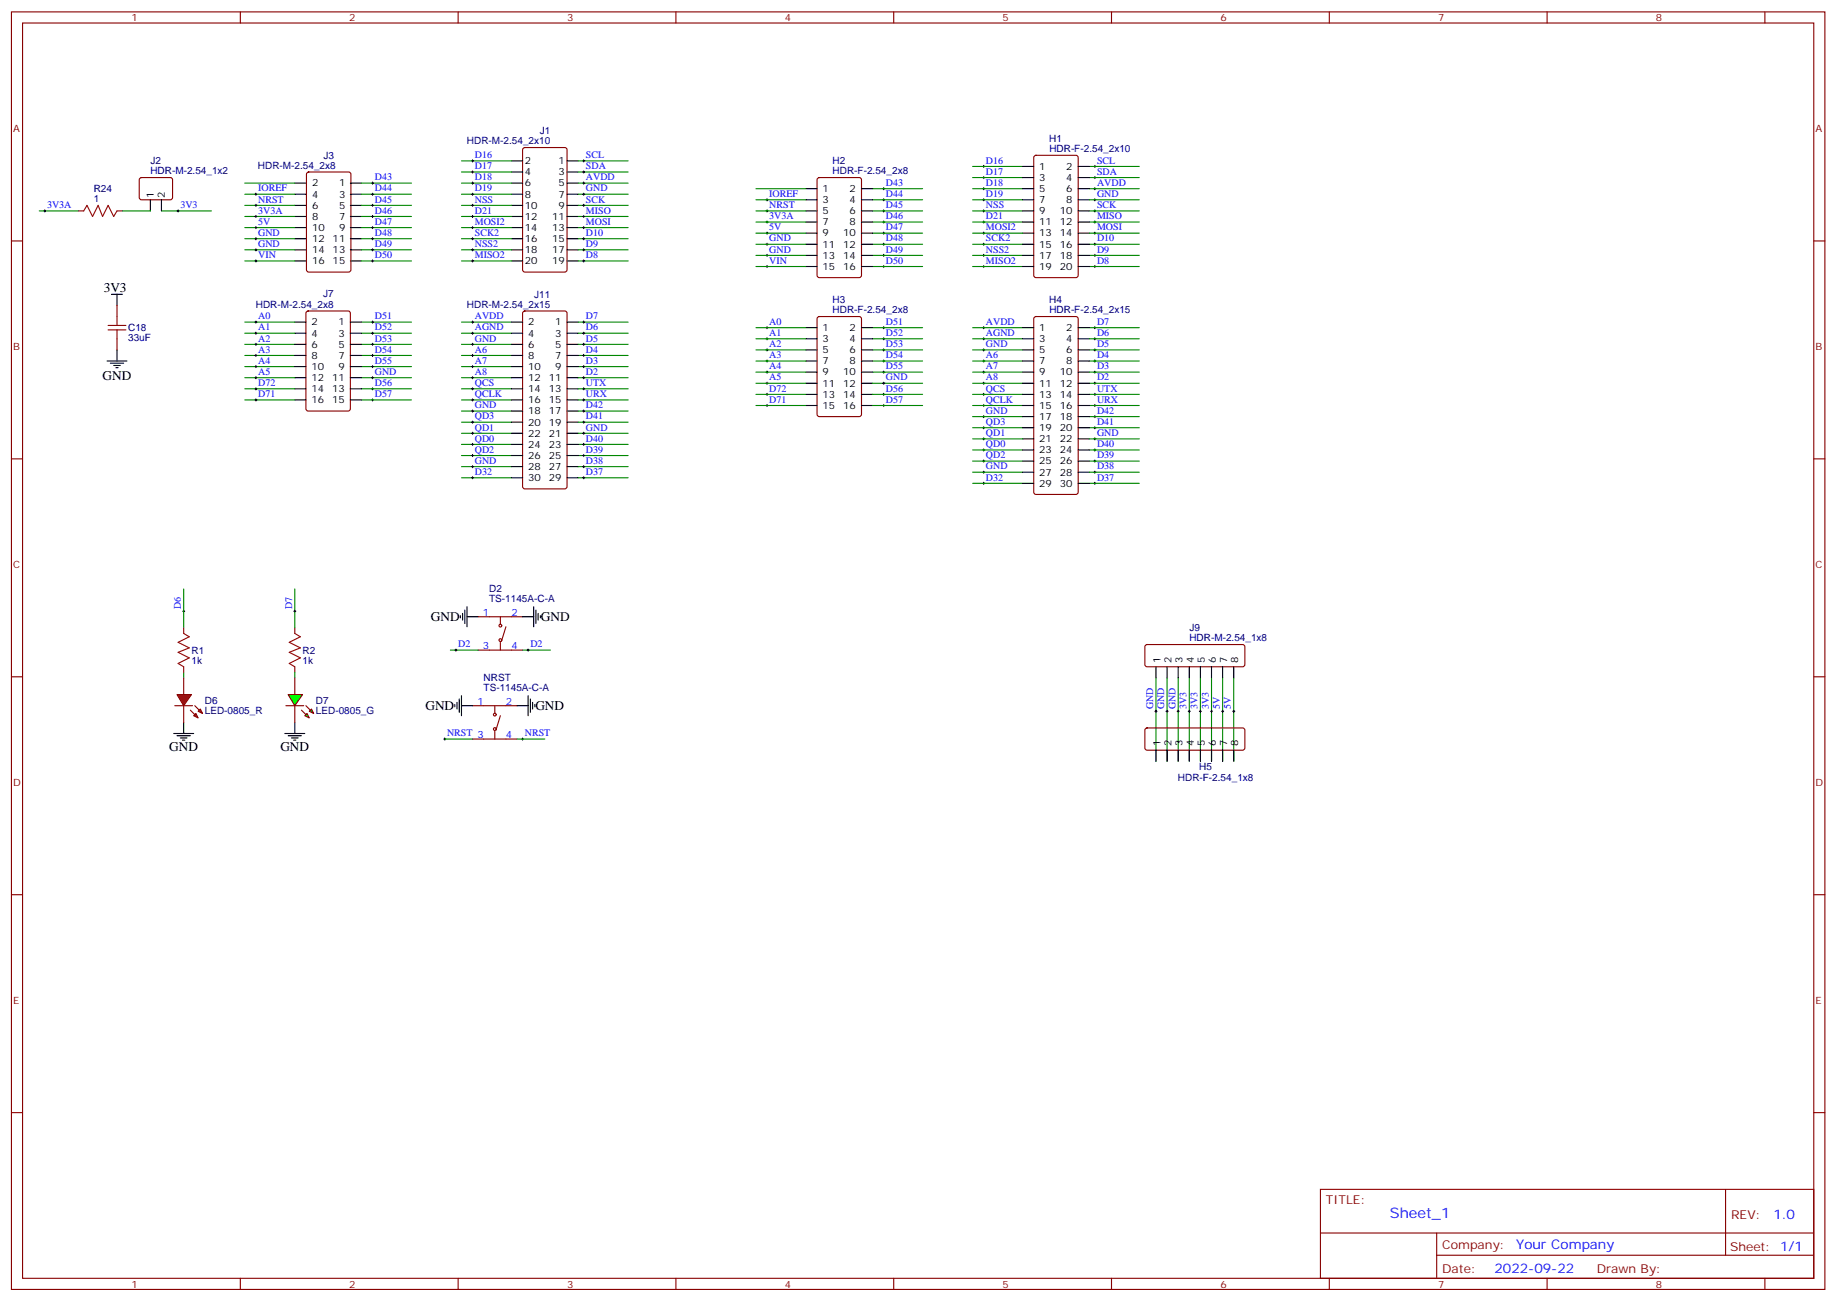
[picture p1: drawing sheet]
<svg xmlns="http://www.w3.org/2000/svg" width="583mm" height="413mm" viewBox="0 0 583 413" stroke-linecap="round" stroke-linejoin="round" font-family="sans-serif">
<g fill="none" stroke="#870000" stroke-width=".35">
<path d="M3.6 3.8h575.8v405.3h-575.8zM7.2 7.3h568.6v398.3h-568.6zM76.3 3.8v3.5M145.5 3.8v3.5M214.6 3.8v3.5M283.7 3.8v3.5M352.9 3.8v3.5M422 3.8v3.5M491.2 3.8v3.5M560.3 3.8v3.5M97.5 54.8l.5-.2h12.7l.7 .4v30.6l-.5 .7h-12.9l-.6-.4-.1-30.6zM166.1 47l.5-.2h12.7l.7 .4v38.4l-.4 .7h-13l-.6-.4-.1-38.4z"/>
<path d="M3.6 76.4h3.6M575.8 76.4h3.6M3.6 145.6h3.6M575.8 145.6h3.6M3.6 214.7h3.6M575.8 214.7h3.6M3.6 283.9h3.6M575.8 283.9h3.6M3.6 353h3.6M575.8 353h3.6M419.2 377.4h156.6v28.2h-156.6zM547.8 377.4v20.9"/>
<path d="M419.2 391.2h156.5M456.1 398.3h119.6M456.1 391.2v14.1M76.3 405.6v3.5M145.5 405.6v3.5M214.6 405.6v3.5M283.7 405.6v3.5M352.9 405.6v3.5M422 405.6v3.5M491.2 405.6v3.5M560.3 405.6v3.5"/>
</g>
<g fill="none" stroke="#000" stroke-width=".35">
<path d="M93.6 58.1h3.5M111.2 58.1h3.6M162.4 58.1h3.5M162.4 51h3.5M162.4 54.6h3.5M180 58.1h3.6M180 51h3.6M180 54.6h3.6M93.6 61.6h3.5M93.6 65.2h3.5M93.6 68.7h3.5M93.6 72.2h3.5"/>
<path d="M93.6 75.7h3.5M93.6 79.3h3.5M111.2 61.6h3.6M111.2 65.2h3.6M111.2 68.7h3.6M111.2 72.2h3.6M111.2 75.7h3.6M111.2 79.3h3.6M162.4 61.6h3.5M162.4 65.2h3.5M162.4 68.7h3.5M162.4 72.2h3.5"/>
<path d="M162.4 75.7h3.5M162.4 79.3h3.5M180 61.6h3.6M180 65.2h3.6M180 68.7h3.6M180 72.2h3.6M180 75.7h3.6M180 79.3h3.6M35.4 93.4h3.5M37.1 93.4v3.5M93.6 82.8h3.5M111.2 82.8h3.6"/>
<path d="M162.4 82.8h3.5M180 82.8h3.6M34 114.5h6.3M35 115.3h4.3M36.1 116h2.1M36.8 116.7h.7M37.1 111v3.5M55.1 232.7h6.4M56.2 233.4h4.2M57.3 234.1h2.1M58 234.8h.7M58.3 229.2v3.5"/>
</g>
<path d="M58 193.9h.7M58.3 193.6v.7" fill="none" stroke="#000" stroke-width=".32"/>
<path d="M58.3 213.3v1.8" fill="none" stroke="#008700" stroke-width=".35"/>
<g fill="#f00" stroke="#870000" stroke-width=".35">
<path d="M56.2 220.4h4.6l-2.5 3.5z"/>
<path d="M55.5 223.9h5.6z"/>
</g>
<g fill="#870000" stroke="#870000" stroke-width=".35">
<path d="M61.8 223.9l1.5 1.4z"/>
<path d="M60.4 225.3l1.4 1.4z"/>
</g>
<g fill="#f00" stroke="#870000" stroke-width=".35">
<path d="M62.9 225.7l.7-.7 .7 1.4z"/>
<path d="M61.5 227.1l.7-.7 .7 1.4z"/>
</g>
<g fill="none" stroke="#870000" stroke-width=".35">
<path d="M259.6 56.5l.5-.2h12.7l.7 .5v30.6l-.5 .6-12.9 .1-.6-.5-.1-30.6zM328.4 49.5l.5-.2h12.7l.6 .4 .1 37.7-.5 .6-12.9 .1-.7-.5v-37.6zM259.6 100.6l.5-.2h12.7l.7 .5v30.6l-.5 .6-12.9 .1-.6-.5-.1-30.6zM328.4 100.6l.5-.2h12.7l.6 .5 .1 55.3-.5 .6-12.9 .1-.7-.5v-55.3zM58.3 199.2v1.8M93.6 199.2v1.8M151.8 195.7h14.1M158.9 195.7v2.5M160.6 198.9l-1.4 4.5M58.3 211.6v1.7M58.3 215.1v5.3M93.6 211.6v1.7"/>
<path d="M93.6 215.1v5.3M151.8 206.3h14.1M158.9 203.8v2.5M58.3 223.9v5.3M93.6 223.9v5.3"/>
<circle cx="158.9" cy="198.5" r=".44"/>
<circle cx="158.9" cy="203.1" r=".44"/>
</g>
<g fill="none" stroke="#008700" stroke-width=".35">
<path d="M77.7 58.1h15.9M114.8 58.1h15.8M146.5 51h15.9M146.5 54.6h15.9M146.5 58.1h15.9M183.6 51h15.8M183.6 54.6h15.8M183.6 58.1h15.8M240 59.9h15.9M277 59.9h15.9M308.8 59.9h15.9M308.8 52.8h15.9"/>
<path d="M308.8 56.3h15.9M345.8 59.9h15.9M345.8 52.8h15.9M345.8 56.3h15.9M77.7 61.6h15.9M77.7 65.2h15.9M77.7 68.7h15.9M77.7 72.2h15.9M77.7 75.7h15.9M77.7 79.3h15.9M114.8 61.6h15.8M114.8 65.2h15.8"/>
<path d="M114.8 68.7h15.8M114.8 72.2h15.8M114.8 75.7h15.8M114.8 79.3h15.8M146.5 61.6h15.9M146.5 65.2h15.9M146.5 68.7h15.9M146.5 72.2h15.9M146.5 75.7h15.9M146.5 79.3h15.9M183.6 61.6h15.8M183.6 65.2h15.8"/>
<path d="M183.6 68.7h15.8M183.6 72.2h15.8M183.6 75.7h15.8M183.6 79.3h15.8M240 77.5h15.9M240 74h15.9M240 70.4h15.9M240 66.9h15.9M240 63.4h15.9M277 77.5h15.9M277 74h15.9M277 70.4h15.9"/>
<path d="M277 66.9h15.9M277 63.4h15.9M308.8 77.5h15.9M308.8 74h15.9M308.8 70.4h15.9M308.8 66.9h15.9M308.8 63.4h15.9M345.8 77.5h15.9M345.8 74h15.9M345.8 70.4h15.9M345.8 66.9h15.9M345.8 63.4h15.9"/>
<path d="M77.7 82.8h15.9M114.8 82.8h15.8M146.5 82.8h15.9M183.6 82.8h15.8M240 84.6h15.9M240 81h15.9M277 84.6h15.9M277 81h15.9M308.8 84.6h15.9M308.8 81h15.9M345.8 84.6h15.9M345.8 81h15.9"/>
<path d="M77.7 102.2h15.9M77.7 105.7h15.9M77.7 109.3h15.9M77.7 112.8h15.9M77.7 116.3h15.9M77.7 119.8h15.9M114.8 102.2h15.8M114.8 105.7h15.8M114.8 109.3h15.8M114.8 112.8h15.8M114.8 116.3h15.8M146.5 102.2h15.9"/>
<path d="M146.5 105.7h15.9M146.5 109.3h15.9M146.5 112.8h15.9M146.5 116.3h15.9M146.5 119.8h15.9M183.6 102.2h15.8M183.6 105.7h15.8M183.6 109.3h15.8M183.6 112.8h15.8M183.6 116.3h15.8M183.6 119.8h15.8M240 118.1h15.9"/>
<path d="M240 114.5h15.9M240 111h15.9M240 107.5h15.9M240 104h15.9M277 118.1h15.9M277 114.5h15.9M277 111h15.9M277 107.5h15.9M277 104h15.9M308.8 118.1h15.9M308.8 114.5h15.9M308.8 111h15.9"/>
<path d="M308.8 107.5h15.9M308.8 104h15.9M345.8 118.1h15.9M345.8 114.5h15.9M345.8 111h15.9M345.8 107.5h15.9M345.8 104h15.9M77.7 123.4h15.9M77.7 126.9h15.9M146.5 123.4h15.9M146.5 126.9h15.9M146.5 130.4h15.9"/>
<path d="M146.5 133.9h15.9M146.5 137.5h15.9M183.6 123.4h15.8M183.6 126.9h15.8M183.6 130.4h15.8M183.6 133.9h15.8M183.6 137.5h15.8M240 128.7h15.9M240 125.1h15.9M240 121.6h15.9M308.8 139.2h15.9M308.8 128.7h15.9"/>
<path d="M308.8 125.1h15.9M308.8 121.6h15.9M308.8 135.7h15.9M308.8 132.2h15.9M345.8 139.2h15.9M345.8 128.7h15.9M345.8 125.1h15.9M345.8 121.6h15.9M345.8 135.7h15.9M345.8 132.2h15.9M146.5 141h15.9M146.5 144.5h15.9"/>
<path d="M146.5 148.1h15.9M146.5 151.6h15.9M183.6 141h15.8M183.6 144.5h15.8M183.6 148.1h15.8M183.6 151.6h15.8M308.8 153.4h15.9M308.8 149.8h15.9M308.8 146.3h15.9M308.8 142.8h15.9M345.8 153.4h15.9M345.8 149.8h15.9"/>
<path d="M345.8 146.3h15.9M345.8 142.8h15.9M58.3 186.9v12.3M93.6 186.9v12.3M93.6 213.3v1.8M143 206.3h8.8M165.9 206.3h8.8"/>
</g>
<path d="M58.3 201l1.8 1-3.5 1.8 3.5 1.8-3.5 1.4 3.5 1.7-3.5 1.8 1.7 1.1M93.6 201l1.8 1-3.6 1.8 3.6 1.8-3.6 1.4 3.6 1.7-3.6 1.8 1.8 1.1" fill="none" stroke="#a10000" stroke-width=".35"/>
<g fill="none" stroke="#000" stroke-width=".32">
<path d="M117.9 58.1h.7M118.3 57.7v.8M149.7 51h.7M149.7 54.6h.7M149.7 58.1h.7M150 50.7v.7M150 54.2v.7M150 57.7v.8M185 51h.7M185 54.6h.7M185 58.1h.7M185.3 50.7v.7"/>
<path d="M185.3 54.2v.7M185.3 57.7v.8M280.2 59.9h.7M280.6 59.5v.7M312 59.9h.7M312 56.3h.7M312 52.8h.7M312.3 52.5v.7M312.3 56v.7M312.3 59.5v.7M347.2 59.9h.7M347.2 56.3h.7"/>
<path d="M347.2 52.8h.7M347.6 52.5v.7M347.6 56v.7M347.6 59.5v.7M80.9 61.6h.7M80.9 65.2h.7M80.9 68.7h.7M80.9 72.2h.7M80.9 75.7h.7M80.9 79.3h.7M81.2 61.3v.7M81.2 64.8v.7"/>
<path d="M81.2 68.3v.7M81.2 71.9v.7M81.2 75.4v.7M81.2 78.9v.7M117.9 61.6h.7M117.9 65.2h.7M117.9 68.7h.7M117.9 72.2h.7M117.9 75.7h.7M117.9 79.3h.7M118.3 61.3v.7M118.3 64.8v.7"/>
<path d="M118.3 68.3v.7M118.3 71.9v.7M118.3 75.4v.7M118.3 78.9v.7M149.7 61.6h.7M149.7 65.2h.7M149.7 68.7h.7M149.7 72.2h.7M149.7 75.7h.7M149.7 79.3h.7M150 61.3v.7M150 64.8v.7"/>
<path d="M150 68.3v.7M150 71.9v.7M150 75.4v.7M150 78.9v.7M185 61.6h.7M185 65.2h.7M185 68.7h.7M185 72.2h.7M185 75.7h.7M185 79.3h.7M185.3 61.3v.7M185.3 64.8v.7"/>
<path d="M185.3 68.3v.7M185.3 71.9v.7M185.3 75.4v.7M185.3 78.9v.7M243.2 77.5h.7M243.2 74h.7M243.2 70.4h.7M243.2 66.9h.7M243.2 63.4h.7M243.5 63v.7M243.5 66.6v.7M243.5 70.1v.7"/>
<path d="M243.5 73.6v.7M243.5 77.2v.7M280.2 77.5h.7M280.2 74h.7M280.2 70.4h.7M280.2 66.9h.7M280.2 63.4h.7M280.6 63v.7M280.6 66.6v.7M280.6 70.1v.7M280.6 73.6v.7M280.6 77.2v.7"/>
<path d="M312 77.5h.7M312 74h.7M312 70.4h.7M312 66.9h.7M312 63.4h.7M312.3 63v.7M312.3 66.6v.7M312.3 70.1v.7M312.3 73.6v.7M312.3 77.2v.7M347.2 77.5h.7M347.2 74h.7"/>
<path d="M347.2 70.4h.7M347.2 66.9h.7M347.2 63.4h.7M347.6 63v.7M347.6 66.6v.7M347.6 70.1v.7M347.6 73.6v.7M347.6 77.2v.7M80.9 82.8h.7M81.2 82.4v.7M117.9 82.8h.7M118.3 82.4v.7"/>
<path d="M149.7 82.8h.7M150 82.4v.7M185 82.8h.7M185.3 82.4v.7M243.2 84.6h.7M243.2 81h.7M243.5 80.7v.7M243.5 84.2v.7M280.2 84.6h.7M280.2 81h.7M280.6 80.7v.7M280.6 84.2v.7"/>
<path d="M312 84.6h.7M312 81h.7M312.3 80.7v.7M312.3 84.2v.7M347.2 84.6h.7M347.2 81h.7M347.6 80.7v.7M347.6 84.2v.7M80.9 102.2h.7M80.9 105.7h.7M80.9 109.3h.7M80.9 112.8h.7"/>
<path d="M80.9 116.3h.7M80.9 119.8h.7M81.2 101.8v.8M81.2 105.4v.7M81.2 108.9v.7M81.2 112.4v.7M81.2 116v.7M81.2 119.5v.7M117.9 102.2h.7M117.9 105.7h.7M117.9 109.3h.7M117.9 112.8h.7"/>
<path d="M117.9 116.3h.7M118.3 101.8v.8M118.3 105.4v.7M118.3 108.9v.7M118.3 112.4v.7M118.3 116v.7M149.7 102.2h.7M149.7 105.7h.7M149.7 109.3h.7M149.7 112.8h.7M149.7 116.3h.7M149.7 119.8h.7"/>
<path d="M150 101.8v.8M150 105.4v.7M150 108.9v.7M150 112.4v.7M150 116v.7M150 119.5v.7M185 102.2h.7M185 105.7h.7M185 109.3h.7M185 112.8h.7M185 116.3h.7M185 119.8h.7"/>
<path d="M185.3 101.8v.8M185.3 105.4v.7M185.3 108.9v.7M185.3 112.4v.7M185.3 116v.7M185.3 119.5v.7M243.2 118.1h.7M243.2 114.5h.7M243.2 111h.7M243.2 107.5h.7M243.2 104h.7M243.5 103.6v.7"/>
<path d="M243.5 107.1v.7M243.5 110.7v.7M243.5 114.2v.7M243.5 117.7v.7M280.2 118.1h.7M280.2 114.5h.7M280.2 111h.7M280.2 107.5h.7M280.2 104h.7M280.6 103.6v.7M280.6 107.1v.7M280.6 110.7v.7"/>
<path d="M280.6 114.2v.7M280.6 117.7v.7M312 118.1h.7M312 114.5h.7M312 111h.7M312 107.5h.7M312 104h.7M312.3 103.6v.7M312.3 107.1v.7M312.3 110.7v.7M312.3 114.2v.7M312.3 117.7v.7"/>
<path d="M347.2 118.1h.7M347.2 114.5h.7M347.2 111h.7M347.2 107.5h.7M347.2 104h.7M347.6 103.6v.7M347.6 107.1v.7M347.6 110.7v.7M347.6 114.2v.7M347.6 117.7v.7M80.9 123.4h.7M80.9 126.9h.7"/>
<path d="M81.2 123v.7M81.2 126.5v.7M149.7 123.4h.7M149.7 126.9h.7M149.7 130.4h.7M149.7 133.9h.7M149.7 137.5h.7M150 123v.7M150 126.5v.7M150 130.1v.7M150 133.6v.7M150 137.1v.7"/>
<path d="M185 123.4h.7M185 126.9h.7M185 130.4h.7M185 133.9h.7M185 137.5h.7M185.3 123v.7M185.3 126.5v.7M185.3 130.1v.7M185.3 133.6v.7M185.3 137.1v.7M243.2 128.7h.7M243.2 125.1h.7"/>
<path d="M243.2 121.6h.7M243.5 121.2v.8M243.5 124.8v.7M243.5 128.3v.7M312 128.7h.7M312 132.2h.7M312 135.7h.7M312 139.2h.7M312 125.1h.7M312 121.6h.7M312.3 121.2v.8M312.3 124.8v.7"/>
<path d="M312.3 128.3v.7M312.3 131.8v.7M312.3 135.4v.7M312.3 138.9v.7M347.2 128.7h.7M347.2 132.2h.7M347.2 135.7h.7M347.2 139.2h.7M347.2 125.1h.7M347.2 121.6h.7M347.6 121.2v.8M347.6 124.8v.7"/>
<path d="M347.6 128.3v.7M347.6 131.8v.7M347.6 135.4v.7M347.6 138.9v.7M149.7 141h.7M149.7 144.5h.7M149.7 148.1h.7M149.7 151.6h.7M150 140.7v.7M150 144.2v.7M150 147.7v.7M150 151.2v.7"/>
<path d="M185 141h.7M185 144.5h.7M185 148.1h.7M185 151.6h.7M185.3 140.7v.7M185.3 144.2v.7M185.3 147.7v.7M185.3 151.2v.7M312 142.8h.7M312 146.3h.7M312 149.8h.7M312 153.4h.7"/>
<path d="M312.3 142.4v.7M312.3 145.9v.7M312.3 149.5v.7M312.3 153v.7M347.2 142.8h.7M347.2 146.3h.7M347.2 149.8h.7M347.2 153.4h.7M347.6 142.4v.7M347.6 145.9v.7M347.6 149.5v.7M347.6 153v.7"/>
<path d="M93.2 193.9h.7M93.6 193.6v.7M144.4 206.3h.7M144.7 205.9v.7M167.3 206.3h.7M167.7 205.9v.7"/>
</g>
<g fill="none" stroke="#000" stroke-width=".35">
<path d="M255.9 59.9h3.5M273.5 59.9h3.5M324.7 59.9h3.5M324.7 52.8h3.5M324.7 56.3h3.5M342.3 59.9h3.5M342.3 52.8h3.5M342.3 56.3h3.5M255.9 63.4h3.5M255.9 66.9h3.5M255.9 70.4h3.5M255.9 74h3.5"/>
<path d="M255.9 77.5h3.5M273.5 63.4h3.5M273.5 66.9h3.5M273.5 70.4h3.5M273.5 74h3.5M273.5 77.5h3.5M324.7 63.4h3.5M324.7 66.9h3.5M324.7 70.4h3.5M324.7 74h3.5M324.7 77.5h3.5M342.3 63.4h3.5"/>
<path d="M342.3 66.9h3.5M342.3 70.4h3.5M342.3 74h3.5M342.3 77.5h3.5M255.9 81h3.5M255.9 84.6h3.5M273.5 81h3.5M273.5 84.6h3.5M324.7 81h3.5M324.7 84.6h3.5M342.3 81h3.5M342.3 84.6h3.5"/>
<path d="M255.9 104h3.5M255.9 107.5h3.5M255.9 111h3.5M255.9 114.5h3.5M255.9 118.1h3.5M273.5 104h3.5M273.5 107.5h3.5M273.5 111h3.5M273.5 114.5h3.5M273.5 118.1h3.5M324.7 104h3.5M324.7 107.5h3.5"/>
<path d="M324.7 111h3.5M324.7 114.5h3.5M324.7 118.1h3.5M342.3 104h3.5M342.3 107.5h3.5M342.3 111h3.5M342.3 114.5h3.5M342.3 118.1h3.5M255.9 121.6h3.5M255.9 125.1h3.5M255.9 128.7h3.5M273.5 121.6h3.5"/>
<path d="M273.5 125.1h3.5M273.5 128.7h3.5M324.7 121.6h3.5M324.7 125.1h3.5M324.7 128.7h3.5M324.7 132.2h3.5M324.7 135.7h3.5M324.7 139.2h3.5M342.3 121.6h3.5M342.3 125.1h3.5M342.3 128.7h3.5M342.3 132.2h3.5"/>
<path d="M342.3 135.7h3.5M342.3 139.2h3.5M324.7 142.8h3.5M324.7 146.3h3.5M324.7 149.8h3.5M324.7 153.4h3.5M342.3 142.8h3.5M342.3 146.3h3.5M342.3 149.8h3.5M342.3 153.4h3.5M90.4 232.7h6.4M91.5 233.4h4.2"/>
<path d="M92.5 234.1h2.2M93.2 234.8h.7M93.6 229.2v3.5"/>
</g>
<g fill="#0f0" stroke="#870000" stroke-width=".35">
<path d="M96.8 227.1l.7-.7 .7 1.4z"/>
<path d="M98.2 225.7l.7-.7 .7 1.4z"/>
</g>
<g fill="#870000" stroke="#870000" stroke-width=".35">
<path d="M95.7 225.3l1.4 1.4z"/>
<path d="M97.1 223.9l1.4 1.4z"/>
</g>
<path d="M90.8 223.9h5.6z" fill="#f00" stroke="#870000" stroke-width=".35"/>
<path d="M91.5 220.4h4.6l-2.5 3.5z" fill="#0f0" stroke="#870000" stroke-width=".35"/>
<g fill="none" stroke="#000" stroke-width=".32">
<path d="M13.9 66.9h.7M14.2 66.6v.7M56.2 66.9h.7M56.6 66.6v.7M117.9 119.8h.7M118.3 119.5v.7M117.9 126.9h.7M117.9 123.4h.7M118.3 123v.7M118.3 126.5v.7M280.2 128.7h.7M280.2 125.1h.7"/>
<path d="M280.2 121.6h.7M280.6 121.2v.8M280.6 124.8v.7M280.6 128.3v.7M140.9 234.5h.7M141.2 234.1v.7M165.6 234.5h.7M165.9 234.1v.7M366.6 225.7h.7M367 225.3v.7M370.2 225.7h.7M370.5 225.3v.7"/>
<path d="M373.7 225.7h.7M374.1 225.3v.7M377.2 225.7h.7M377.6 225.3v.7M380.8 225.7h.7M381.1 225.3v.7M384.3 225.7h.7M384.6 225.3v.7M387.8 225.7h.7M388.2 225.3v.7M391.3 225.7h.7M391.7 225.3v.7"/>
</g>
<g fill="none" stroke="#008700" stroke-width=".35">
<path d="M12.5 66.9h12.3M38.9 66.9h8.8M51.3 66.9h15.8M114.8 119.8h15.8M114.8 126.9h15.8M114.8 123.4h15.8M277 128.7h15.9M277 125.1h15.9M277 121.6h15.9M367 215.1v26.4M370.5 215.1v26.4M374.1 215.1v26.4"/>
<path d="M377.6 215.1v26.4M381.1 215.1v26.4M384.6 215.1v26.4M388.2 215.1v26.4M391.7 215.1v26.4M141.2 234.5h8.8M164.1 234.5h8.9"/>
</g>
<g fill="none" stroke="#870000" stroke-width=".35">
<path d="M44.4 56.5l.5-.2 9.5 .1 .4 .6-.1 6-.6 .4-9.5-.1-.4-.6v-5.7zM24.8 66.9h1.8M37.1 66.9h1.8M37.1 96.9v3.5M97.4 98.9l.4-.2h12.7l.7 .4v30.6l-.4 .7h-13l-.6-.4-.1-30.6zM166.1 98.9l.5-.2h12.7l.7 .4v55.3l-.4 .7h-13l-.6-.4-.1-55.3zM37.1 107.5v3.5M363.7 204.7l.5-.2h30.3l.5 .2 .2 .5v5.7l-.2 .5-.5 .2h-30.3l-.5-.3-.2-.4v-5.7zM150 234.5h14.1M150 223.9h14.1M157.1 223.9v2.5M157.1 232v2.5"/>
<path d="M158.9 227.1l-1.5 4.6M363.7 231.2l.5-.2h30.3l.5 .2 .2 .5v5.6l-.2 .5-.5 .2h-30.3l-.5-.2-.2-.5v-5.6z"/>
<circle cx="157.1" cy="231.3" r=".44"/>
<circle cx="157.1" cy="226.7" r=".44"/>
</g>
<g fill="none" stroke="#000" stroke-width=".35">
<path d="M47.7 63.4v3.5M51.3 63.4v3.5M93.6 102.2h3.5M93.6 105.7h3.5M93.6 109.3h3.5M93.6 112.8h3.5M93.6 116.3h3.5M93.6 119.8h3.5M111.2 102.2h3.6M111.2 105.7h3.6M111.2 109.3h3.6M111.2 112.8h3.6"/>
<path d="M111.2 116.3h3.6M111.2 119.8h3.6M162.4 102.2h3.5M162.4 105.7h3.5M162.4 109.3h3.5M162.4 112.8h3.5M162.4 116.3h3.5M162.4 119.8h3.5M180 102.2h3.6M180 105.7h3.6M180 109.3h3.6M180 112.8h3.6"/>
<path d="M180 116.3h3.6M180 119.8h3.6M93.6 123.4h3.5M93.6 126.9h3.5M111.2 123.4h3.6M111.2 126.9h3.6M162.4 123.4h3.5M162.4 126.9h3.5M162.4 130.4h3.5M162.4 133.9h3.5M162.4 137.5h3.5M180 123.4h3.6"/>
<path d="M180 126.9h3.6M180 130.4h3.6M180 133.9h3.6M180 137.5h3.6M162.4 141h3.5M162.4 144.5h3.5M162.4 148.1h3.5M162.4 151.6h3.5M180 141h3.6M180 144.5h3.6M180 148.1h3.6M180 151.6h3.6"/>
<path d="M146.2 195.3v.7M146.9 194.6v2.1M147.6 193.6v4.2M148.3 195.7h3.5M148.3 192.5v6.4M165.9 195.7h3.5M169.4 192.5v6.4M170.1 193.6v4.2M170.9 194.6v2.1M171.6 195.3v.7M367 211.6v3.5M370.5 211.6v3.5"/>
<path d="M374.1 211.6v3.5M377.6 211.6v3.5M381.1 211.6v3.5M384.6 211.6v3.5M388.2 211.6v3.5M391.7 211.6v3.5M144.4 223.6v.7M145.1 222.8v2.2M145.8 221.8v4.2M146.5 223.9h3.5M146.5 220.7v6.4M164.1 223.9h3.6"/>
<path d="M167.7 220.7v6.4M168.4 221.8v4.2M169.1 222.8v2.2M169.8 223.6v.7M367 238v3.5M370.5 238v3.5M374.1 238v3.5M377.6 238v3.5M381.1 238v3.5M384.6 238v3.5M388.2 238v3.5M391.7 238v3.5"/>
</g>
<path d="M26.6 66.9l1-1.7 1.8 3.5 1.8-3.5 1.4 3.5 1.7-3.5 1.8 3.5 1-1.8M34.3 104.7h5.7M34.3 103.3h5.7M37.1 100.4v2.9M37.1 104.7v2.8" fill="none" stroke="#a10000" stroke-width=".35"/>
<text font-size="4.6" fill="#00f" x="441.3" y="386.4">Sheet_1</text>
<g font-size="4.2">
<text x="32.9" y="92.7">3V3</text>
<text x="32.6" y="120.6">GND</text>
<text x="136.8" y="197.1">GND</text>
<text x="171.7" y="197.1">GND</text>
<text x="135.1" y="225.3">GND</text>
<text x="170" y="225.3">GND</text>
<text x="53.7" y="238.4">GND</text>
<text x="89" y="238.4">GND</text>
</g>
<g font-size="4.2" fill="#00f">
<text x="563" y="386.6">1.0</text>
<text x="481.4" y="396.2">Your Company</text>
<text x="474.5" y="404">2022-09-22</text>
</g>
<g font-size="3.9" fill="#800">
<text x="421" y="382">TITLE:</text>
<text x="549.6" y="386.6">REV:</text>
<text x="457.9" y="396.2">Company:</text>
<text x="549.2" y="396.8">Sheet: 1/1</text>
<text x="457.9" y="403.8">Date:</text>
<text x="506.9" y="403.9">Drawn By:</text>
</g>
<g font-size="3.2" fill="#800">
<text x="41.7" y="6.8">1</text>
<text x="110.9" y="6.8">2</text>
<text x="180" y="6.8">3</text>
<text x="249.2" y="6.8">4</text>
<text x="318.3" y="6.8">5</text>
<text x="387.5" y="6.8">6</text>
<text x="456.6" y="6.8">7</text>
<text x="525.7" y="6.8">8</text>
<text x="4.2" y="41.9">A</text>
<text x="576.4" y="41.9">A</text>
<text x="4.2" y="111">B</text>
<text x="576.4" y="111">B</text>
<text x="4.2" y="180.2">C</text>
<text x="576.4" y="180.2">C</text>
<text x="4.2" y="249.3">D</text>
<text x="576.4" y="249.3">D</text>
<text x="4.2" y="318.5">E</text>
<text x="576.4" y="318.5">E</text>
<text x="41.7" y="408.6">1</text>
<text x="110.9" y="408.6">2</text>
<text x="180" y="408.6">3</text>
<text x="249.2" y="408.6">4</text>
<text x="318.3" y="408.6">5</text>
<text x="387.5" y="408.6">6</text>
<text x="456.6" y="408.6">7</text>
<text x="525.7" y="408.6">8</text>
</g>
<g font-size="3.2" fill="#000080">
<text x="148.2" y="45.8">HDR-M-2.54_2x10</text>
<text x="171.4" y="42.5">J1</text>
<text x="333.1" y="45">H1</text>
<text x="47.8" y="52.1">J2</text>
<text x="81.9" y="53.5">HDR-M-2.54_2x8</text>
<text x="102.7" y="50.5">J3</text>
<text x="264.4" y="52.1">H2</text>
<text x="333.1" y="48.2">HDR-F-2.54_2x10</text>
<text x="47.8" y="55.3">HDR-M-2.54_1x2</text>
<text x="264.4" y="55.3">HDR-F-2.54_2x8</text>
<text x="29.7" y="64.1">1</text>
<text x="29.8" y="60.9">R24</text>
<text x="102.6" y="94.4">J7</text>
<text x="169.6" y="94.4">J11</text>
<text x="81.2" y="97.6">HDR-M-2.54_2x8</text>
<text x="148.2" y="97.6">HDR-M-2.54_2x15</text>
<text x="264.4" y="96.2">H3</text>
<text x="264.4" y="99.4">HDR-F-2.54_2x8</text>
<text x="333.1" y="96.2">H4</text>
<text x="333.1" y="99.4">HDR-F-2.54_2x15</text>
<text x="40.7" y="105.1">C18</text>
<text x="40.7" y="108.3">33uF</text>
<text x="155.3" y="191">TS-1145A-C-A</text>
<text x="155.3" y="187.8">D2</text>
<text x="377.6" y="203.4">HDR-M-2.54_1x8</text>
<text x="377.6" y="200.3">J9</text>
<text x="60.8" y="207.4">R1</text>
<text x="96.1" y="207.4">R2</text>
<text x="60.8" y="210.6">1k</text>
<text x="96.1" y="210.6">1k</text>
<text x="153.5" y="216">NRST</text>
<text x="153.5" y="219.2">TS-1145A-C-A</text>
<text x="65" y="226.5">LED-0805_R</text>
<text x="65" y="223.3">D6</text>
<text x="100.3" y="226.5">LED-0805_G</text>
<text x="100.3" y="223.3">D7</text>
<text x="380.7" y="244.5">H5</text>
<text x="374" y="247.9">HDR-F-2.54_1x8</text>
</g>
<g font-size="3.2" fill="#00f">
<text x="150.7" y="50.2">D16</text>
<text x="150.7" y="53.7">D17</text>
<text x="186" y="50.2">SCL</text>
<text x="186" y="53.7">SDA</text>
<text x="313" y="51.9">D16</text>
<text x="348.3" y="51.9">SCL</text>
<text x="119" y="57.2">D43</text>
<text x="150.7" y="57.2">D18</text>
<text x="186" y="57.2">AVDD</text>
<text x="281.3" y="59">D43</text>
<text x="313" y="59">D18</text>
<text x="313" y="55.5">D17</text>
<text x="348.3" y="59">AVDD</text>
<text x="348.3" y="55.5">SDA</text>
<text x="82" y="60.7">IOREF</text>
<text x="82" y="64.3">NRST</text>
<text x="119" y="60.7">D44</text>
<text x="119" y="64.3">D45</text>
<text x="150.7" y="60.7">D19</text>
<text x="150.7" y="64.3">NSS</text>
<text x="186" y="60.7">GND</text>
<text x="186" y="64.3">SCK</text>
<text x="244.2" y="62.5">IOREF</text>
<text x="281.3" y="62.5">D44</text>
<text x="313" y="62.5">D19</text>
<text x="348.3" y="62.5">GND</text>
<text x="14.9" y="66">3V3A</text>
<text x="57.3" y="66">3V3</text>
<text x="82" y="67.8">3V3A</text>
<text x="82" y="71.3">5V</text>
<text x="119" y="67.8">D46</text>
<text x="119" y="71.3">D47</text>
<text x="150.7" y="67.8">D21</text>
<text x="150.7" y="71.3">MOSI2</text>
<text x="186" y="67.8">MISO</text>
<text x="186" y="71.3">MOSI</text>
<text x="244.2" y="69.6">3V3A</text>
<text x="244.2" y="66">NRST</text>
<text x="281.3" y="69.6">D46</text>
<text x="281.3" y="66">D45</text>
<text x="313" y="69.6">D21</text>
<text x="313" y="66">NSS</text>
<text x="348.3" y="69.6">MISO</text>
<text x="348.3" y="66">SCK</text>
<text x="82" y="74.9">GND</text>
<text x="119" y="74.9">D48</text>
<text x="150.7" y="74.9">SCK2</text>
<text x="186" y="74.9">D10</text>
<text x="244.2" y="76.6">GND</text>
<text x="244.2" y="73.1">5V</text>
<text x="281.3" y="76.6">D48</text>
<text x="281.3" y="73.1">D47</text>
<text x="313" y="76.6">SCK2</text>
<text x="313" y="73.1">MOSI2</text>
<text x="348.3" y="76.6">D10</text>
<text x="348.3" y="73.1">MOSI</text>
<text x="82" y="78.4">GND</text>
<text x="82" y="81.9">VIN</text>
<text x="119" y="78.4">D49</text>
<text x="119" y="81.9">D50</text>
<text x="150.7" y="78.4">NSS2</text>
<text x="150.7" y="81.9">MISO2</text>
<text x="186" y="78.4">D9</text>
<text x="186" y="81.9">D8</text>
<text x="244.2" y="83.7">VIN</text>
<text x="244.2" y="80.2">GND</text>
<text x="281.3" y="83.7">D50</text>
<text x="281.3" y="80.2">D49</text>
<text x="313" y="83.7">MISO2</text>
<text x="313" y="80.2">NSS2</text>
<text x="348.3" y="83.7">D8</text>
<text x="348.3" y="80.2">D9</text>
<text x="82" y="101.3">A0</text>
<text x="119" y="101.3">D51</text>
<text x="150.7" y="101.3">AVDD</text>
<text x="186" y="101.3">D7</text>
<text x="82" y="104.8">A1</text>
<text x="119" y="104.8">D52</text>
<text x="150.7" y="104.8">AGND</text>
<text x="186" y="104.8">D6</text>
<text x="244.2" y="106.6">A1</text>
<text x="244.2" y="103.1">A0</text>
<text x="281.3" y="106.6">D52</text>
<text x="281.3" y="103.1">D51</text>
<text x="313" y="106.6">AGND</text>
<text x="313" y="103.1">AVDD</text>
<text x="348.3" y="106.6">D6</text>
<text x="348.3" y="103.1">D7</text>
<text x="82" y="108.4">A2</text>
<text x="82" y="111.9">A3</text>
<text x="119" y="108.4">D53</text>
<text x="119" y="111.9">D54</text>
<text x="150.7" y="108.4">GND</text>
<text x="150.7" y="111.9">A6</text>
<text x="186" y="108.4">D5</text>
<text x="186" y="111.9">D4</text>
<text x="244.2" y="113.7">A3</text>
<text x="244.2" y="110.1">A2</text>
<text x="281.3" y="113.7">D54</text>
<text x="281.3" y="110.1">D53</text>
<text x="313" y="113.7">A6</text>
<text x="313" y="110.1">GND</text>
<text x="348.3" y="113.7">D4</text>
<text x="348.3" y="110.1">D5</text>
<text x="82" y="115.4">A4</text>
<text x="82" y="119">A5</text>
<text x="119" y="115.4">D55</text>
<text x="119" y="119">GND</text>
<text x="150.7" y="115.4">A7</text>
<text x="150.7" y="119">A8</text>
<text x="186" y="115.4">D3</text>
<text x="186" y="119">D2</text>
<text x="244.2" y="117.2">A4</text>
<text x="281.3" y="117.2">D55</text>
<text x="313" y="117.2">A7</text>
<text x="348.3" y="117.2">D3</text>
<text x="82" y="122.5">D72</text>
<text x="119" y="122.5">D56</text>
<text x="150.7" y="122.5">QCS</text>
<text x="186" y="122.5">UTX</text>
<text x="244.2" y="124.2">D72</text>
<text x="244.2" y="120.7">A5</text>
<text x="281.3" y="124.2">D56</text>
<text x="281.3" y="120.7">GND</text>
<text x="313" y="124.2">QCS</text>
<text x="313" y="120.7">A8</text>
<text x="348.3" y="124.2">UTX</text>
<text x="348.3" y="120.7">D2</text>
<text x="82" y="126">D71</text>
<text x="119" y="126">D57</text>
<text x="150.7" y="126">QCLK</text>
<text x="150.7" y="129.5">GND</text>
<text x="186" y="126">URX</text>
<text x="186" y="129.5">D42</text>
<text x="244.2" y="127.8">D71</text>
<text x="281.3" y="127.8">D57</text>
<text x="313" y="131.3">GND</text>
<text x="313" y="127.8">QCLK</text>
<text x="348.3" y="131.3">D42</text>
<text x="348.3" y="127.8">URX</text>
<text x="150.7" y="133.1">QD3</text>
<text x="150.7" y="136.6">QD1</text>
<text x="186" y="136.6">GND</text>
<text x="186" y="133.1">D41</text>
<text x="313" y="134.8">QD3</text>
<text x="348.3" y="134.8">D41</text>
<text x="150.7" y="140.1">QD0</text>
<text x="150.7" y="143.7">QD2</text>
<text x="186" y="143.7">D39</text>
<text x="186" y="140.1">D40</text>
<text x="313" y="141.9">QD0</text>
<text x="313" y="138.4">QD1</text>
<text x="348.3" y="138.4">GND</text>
<text x="348.3" y="141.9">D40</text>
<text x="150.7" y="147.2">GND</text>
<text x="186" y="147.2">D38</text>
<text x="313" y="148.9">GND</text>
<text x="313" y="145.4">QD2</text>
<text x="348.3" y="145.4">D39</text>
<text x="348.3" y="148.9">D38</text>
<text x="150.7" y="150.7">D32</text>
<text x="186" y="150.7">D37</text>
<text x="313" y="152.5">D32</text>
<text x="348.3" y="152.5">D37</text>
<text x="57.4" y="193.2" transform="rotate(-90 57.4 193.2)">D6</text>
<text x="92.7" y="193.2" transform="rotate(-90 92.7 193.2)">D7</text>
<text x="153.3" y="195.3">1</text>
<text x="162.4" y="195.3">2</text>
<text x="145.5" y="205.4">D2</text>
<text x="153.3" y="205.9">3</text>
<text x="162.4" y="205.9">4</text>
<text x="168.4" y="205.4">D2</text>
<text x="151.5" y="223.6">1</text>
<text x="160.6" y="223.6">2</text>
<text x="366.1" y="225" transform="rotate(-90 366.1 225)">GND</text>
<text x="369.6" y="225" transform="rotate(-90 369.6 225)">GND</text>
<text x="373.2" y="225" transform="rotate(-90 373.2 225)">GND</text>
<text x="376.7" y="225" transform="rotate(-90 376.7 225)">3V3</text>
<text x="380.2" y="225" transform="rotate(-90 380.2 225)">3V3</text>
<text x="383.8" y="225" transform="rotate(-90 383.8 225)">3V3</text>
<text x="387.3" y="225" transform="rotate(-90 387.3 225)">5V</text>
<text x="390.8" y="225" transform="rotate(-90 390.8 225)">5V</text>
<text x="141.9" y="233.6">NRST 3</text>
<text x="166.6" y="233.6">NRST</text>
<text x="160.6" y="234.1">4</text>
</g>
<g font-size="3.2">
<text x="166.6" y="52.1">2</text>
<text x="177.3" y="52.1">1</text>
<text x="330" y="53.9">1</text>
<text x="338.5" y="53.9">2</text>
<text x="99.1" y="59.2">2</text>
<text x="107.6" y="59.2">1</text>
<text x="166.6" y="55.6">4</text>
<text x="166.6" y="59.2">6</text>
<text x="177.3" y="55.6">3</text>
<text x="177.3" y="59.2">5</text>
<text x="330" y="57.4">3</text>
<text x="338.5" y="57.4">4</text>
<text x="48.8" y="62.7" transform="rotate(-90 48.8 62.7)">1</text>
<text x="52.3" y="62.7" transform="rotate(-90 52.3 62.7)">2</text>
<text x="99.1" y="62.7">4</text>
<text x="107.6" y="62.7">3</text>
<text x="166.6" y="62.7">8</text>
<text x="177.3" y="62.7">7</text>
<text x="261.2" y="60.9">1</text>
<text x="261.2" y="64.5">3</text>
<text x="269.7" y="60.9">2</text>
<text x="269.7" y="64.5">4</text>
<text x="330" y="60.9">5</text>
<text x="330" y="64.5">7</text>
<text x="338.5" y="60.9">6</text>
<text x="338.5" y="64.5">8</text>
<text x="99.1" y="66.2">6</text>
<text x="99.1" y="69.7">8</text>
<text x="107.6" y="66.2">5</text>
<text x="107.6" y="69.7">7</text>
<text x="166.6" y="66.2">10</text>
<text x="166.6" y="69.7">12</text>
<text x="175.3" y="69.7">11</text>
<text x="177.3" y="66.2">9</text>
<text x="261.2" y="68">5</text>
<text x="261.2" y="71.5">7</text>
<text x="269.7" y="68">6</text>
<text x="269.7" y="71.5">8</text>
<text x="330" y="68">9</text>
<text x="330" y="71.5">11</text>
<text x="336.5" y="68">10</text>
<text x="336.5" y="71.5">12</text>
<text x="99.1" y="73.3">10</text>
<text x="99.1" y="76.8">12</text>
<text x="105.6" y="76.8">11</text>
<text x="107.6" y="73.3">9</text>
<text x="166.6" y="73.3">14</text>
<text x="166.6" y="76.8">16</text>
<text x="175.3" y="73.3">13</text>
<text x="175.3" y="76.8">15</text>
<text x="261.2" y="75">9</text>
<text x="267.7" y="75">10</text>
<text x="330" y="75">13</text>
<text x="336.5" y="75">14</text>
<text x="99.1" y="80.3">14</text>
<text x="99.1" y="83.9">16</text>
<text x="105.6" y="80.3">13</text>
<text x="105.6" y="83.9">15</text>
<text x="166.6" y="80.3">18</text>
<text x="166.6" y="83.9">20</text>
<text x="175.3" y="80.3">17</text>
<text x="175.3" y="83.9">19</text>
<text x="261.2" y="78.6">11</text>
<text x="261.2" y="82.1">13</text>
<text x="267.7" y="78.6">12</text>
<text x="267.7" y="82.1">14</text>
<text x="330" y="78.6">15</text>
<text x="330" y="82.1">17</text>
<text x="336.5" y="78.6">16</text>
<text x="336.5" y="82.1">18</text>
<text x="261.2" y="85.6">15</text>
<text x="267.7" y="85.6">16</text>
<text x="330" y="85.6">19</text>
<text x="336.5" y="85.6">20</text>
<text x="98.9" y="103.3">2</text>
<text x="98.9" y="106.8">4</text>
<text x="107.5" y="103.3">1</text>
<text x="107.5" y="106.8">3</text>
<text x="167.7" y="103.3">2</text>
<text x="167.7" y="106.8">4</text>
<text x="176.2" y="103.3">1</text>
<text x="176.2" y="106.8">3</text>
<text x="261.2" y="105">1</text>
<text x="269.7" y="105">2</text>
<text x="330" y="105">1</text>
<text x="338.5" y="105">2</text>
<text x="98.9" y="110.3">6</text>
<text x="98.9" y="113.8">8</text>
<text x="107.5" y="110.3">5</text>
<text x="107.5" y="113.8">7</text>
<text x="167.7" y="110.3">6</text>
<text x="167.7" y="113.8">8</text>
<text x="176.2" y="110.3">5</text>
<text x="176.2" y="113.8">7</text>
<text x="261.2" y="108.5">3</text>
<text x="261.2" y="112.1">5</text>
<text x="269.7" y="108.5">4</text>
<text x="269.7" y="112.1">6</text>
<text x="330" y="108.5">3</text>
<text x="330" y="112.1">5</text>
<text x="338.5" y="108.5">4</text>
<text x="338.5" y="112.1">6</text>
<text x="98.9" y="117.4">10</text>
<text x="107.5" y="117.4">9</text>
<text x="167.7" y="117.4">10</text>
<text x="176.2" y="117.4">9</text>
<text x="261.2" y="115.6">7</text>
<text x="261.2" y="119.1">9</text>
<text x="267.7" y="119.1">10</text>
<text x="269.7" y="115.6">8</text>
<text x="330" y="115.6">7</text>
<text x="330" y="119.1">9</text>
<text x="336.5" y="119.1">10</text>
<text x="338.5" y="115.6">8</text>
<text x="98.9" y="120.9">12</text>
<text x="98.9" y="124.4">14</text>
<text x="105.4" y="120.9">11</text>
<text x="105.4" y="124.4">13</text>
<text x="167.7" y="120.9">12</text>
<text x="167.7" y="124.4">14</text>
<text x="174.2" y="120.9">11</text>
<text x="174.2" y="124.4">13</text>
<text x="261.2" y="122.7">11</text>
<text x="267.7" y="122.7">12</text>
<text x="330" y="122.7">11</text>
<text x="336.5" y="122.7">12</text>
<text x="98.9" y="128">16</text>
<text x="105.4" y="128">15</text>
<text x="167.7" y="128">16</text>
<text x="167.7" y="131.5">18</text>
<text x="174.2" y="128">15</text>
<text x="174.2" y="131.5">17</text>
<text x="261.2" y="126.2">13</text>
<text x="261.2" y="129.7">15</text>
<text x="267.7" y="126.2">14</text>
<text x="267.7" y="129.7">16</text>
<text x="330" y="126.2">13</text>
<text x="330" y="129.7">15</text>
<text x="336.5" y="126.2">14</text>
<text x="336.5" y="129.7">16</text>
<text x="167.7" y="135">20</text>
<text x="174.2" y="135">19</text>
<text x="330" y="133.2">17</text>
<text x="330" y="136.8">19</text>
<text x="336.5" y="133.2">18</text>
<text x="336.5" y="136.8">20</text>
<text x="167.7" y="138.5">22</text>
<text x="167.7" y="142.1">24</text>
<text x="174.2" y="138.5">21</text>
<text x="174.2" y="142.1">23</text>
<text x="330" y="140.3">21</text>
<text x="330" y="143.8">23</text>
<text x="336.5" y="140.3">22</text>
<text x="336.5" y="143.8">24</text>
<text x="167.7" y="145.6">26</text>
<text x="167.7" y="149.1">28</text>
<text x="174.2" y="145.6">25</text>
<text x="174.2" y="149.1">27</text>
<text x="330" y="147.4">25</text>
<text x="336.5" y="147.4">26</text>
<text x="167.7" y="152.6">30</text>
<text x="174.2" y="152.6">29</text>
<text x="330" y="150.9">27</text>
<text x="330" y="154.4">29</text>
<text x="336.5" y="150.9">28</text>
<text x="336.5" y="154.4">30</text>
<text x="368.4" y="210.3" transform="rotate(-90 368.4 210.3)">1</text>
<text x="371.9" y="210.3" transform="rotate(-90 371.9 210.3)">2</text>
<text x="375.5" y="210.3" transform="rotate(-90 375.5 210.3)">3</text>
<text x="379" y="210.3" transform="rotate(-90 379 210.3)">4</text>
<text x="382.5" y="210.3" transform="rotate(-90 382.5 210.3)">5</text>
<text x="386" y="210.3" transform="rotate(-90 386 210.3)">6</text>
<text x="389.6" y="210.3" transform="rotate(-90 389.6 210.3)">7</text>
<text x="393.1" y="210.3" transform="rotate(-90 393.1 210.3)">8</text>
<text x="368.4" y="236.7" transform="rotate(-90 368.4 236.7)">1</text>
<text x="371.9" y="236.7" transform="rotate(-90 371.9 236.7)">2</text>
<text x="375.5" y="236.7" transform="rotate(-90 375.5 236.7)">3</text>
<text x="379" y="236.7" transform="rotate(-90 379 236.7)">4</text>
<text x="382.5" y="236.7" transform="rotate(-90 382.5 236.7)">5</text>
<text x="386" y="236.7" transform="rotate(-90 386 236.7)">6</text>
<text x="389.6" y="236.7" transform="rotate(-90 389.6 236.7)">7</text>
<text x="393.1" y="236.7" transform="rotate(-90 393.1 236.7)">8</text>
</g>
</svg>
